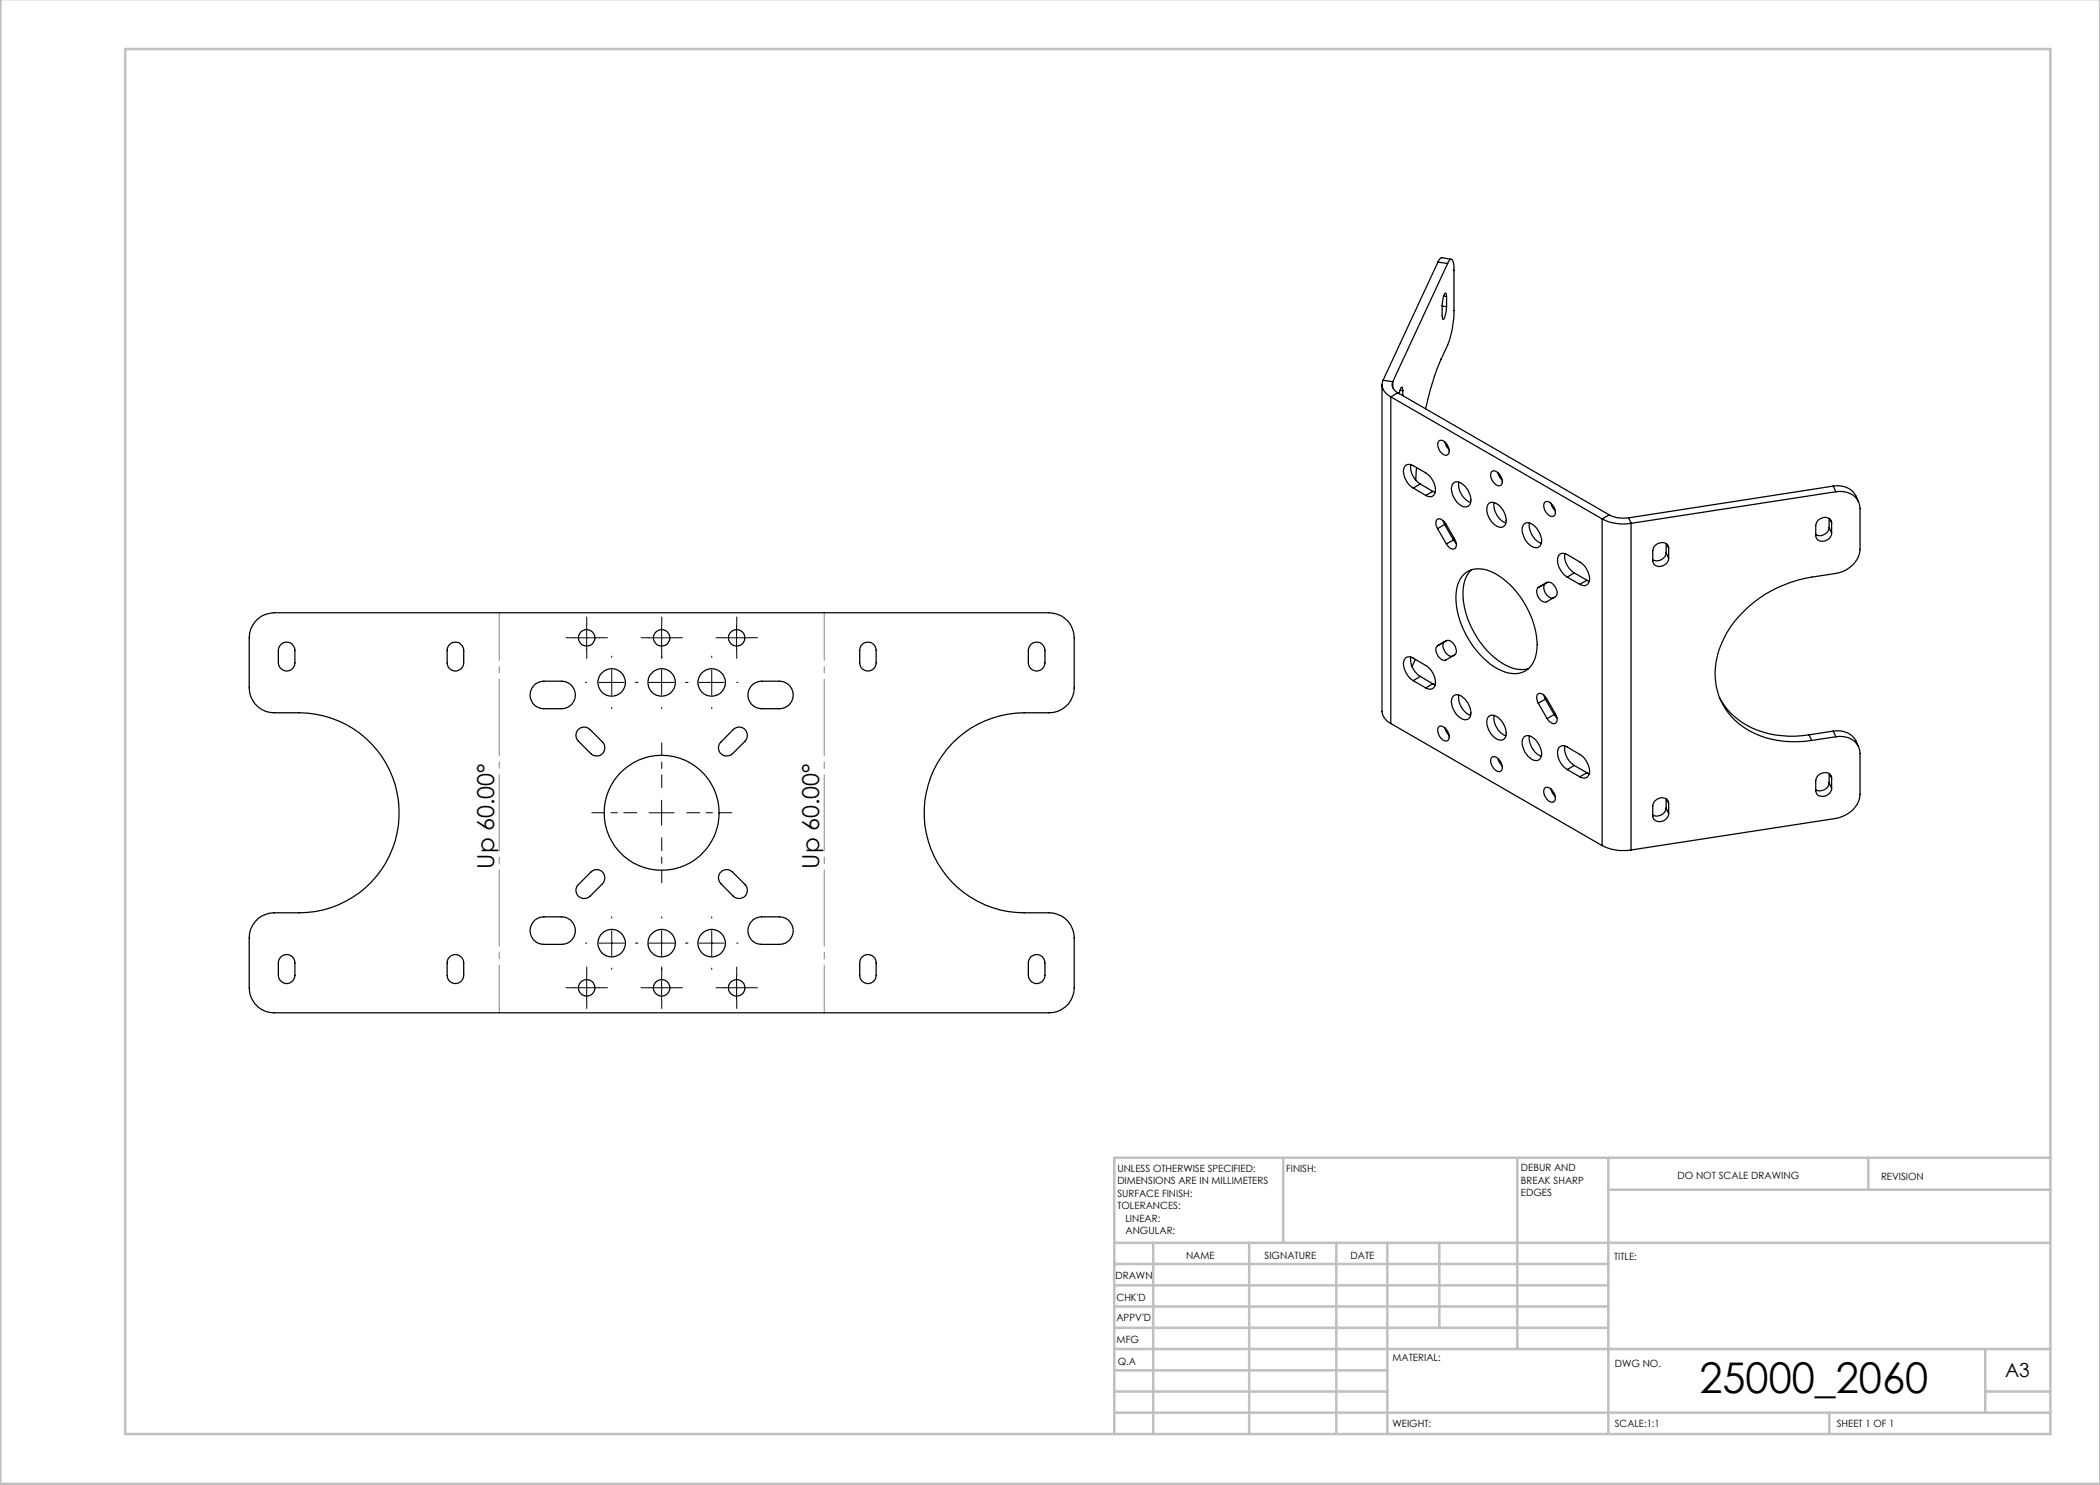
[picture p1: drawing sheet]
<svg xmlns="http://www.w3.org/2000/svg" width="420mm" height="297mm" viewBox="0 0 420 297" stroke-linecap="round" stroke-linejoin="round" font-family="sans-serif">
<g fill="none" stroke="#000" stroke-width=".2" stroke-dasharray="15.2 1.3 1.3 1.3">
<path d="M114.8 127.5h-1.6M117.3 136.5h-.2M117.3 125v-1.6M117.3 130v1.7M119.8 127.5h1.7M122.3 131.5v-.3M127.3 136.5h.3M127.3 136.5h-.2M129.8 127.5h-1.6M132.3 125v-1.6M132.3 130v1.7M132.3 131.5v-.3"/>
<path d="M134.8 127.5h1.7M137.3 136.5h-.2M137.3 136.5h.3M142.3 131.5v-.3M144.8 127.5h-1.6M147.3 125v-1.6M147.3 130v1.7M147.3 136.5h.3M149.8 127.5h1.7M122.3 141.5v.2M132.3 141.5v.2M142.3 141.5v.2"/>
<path d="M114.8 197.5h-1.6M117.3 195v-1.6M117.3 188.6h-.2M119.8 197.5h1.7M122.3 183.6v-.2M122.3 193.6v.3M127.3 188.6h.3M127.3 188.6h-.2M129.8 197.5h-1.6M132.3 195v-1.6M132.3 183.6v-.2M132.3 193.6v.3"/>
<path d="M134.8 197.5h1.7M137.3 188.6h-.2M137.3 188.6h.3M142.3 183.6v-.2M142.3 193.6v.3M144.8 197.5h-1.6M147.3 195v-1.6M147.3 188.6h.3M149.8 197.5h1.7M117.3 200v1.7M132.3 200v1.7M147.3 200v1.7"/>
</g>
<path d="M132.3 157.5v-9M127.3 162.5h-9M132.3 167.5v9M137.3 162.5h9" fill="none" stroke="#000" stroke-width=".2" stroke-dasharray="15.2 1.3 1.3 1.3" stroke-dashoffset="12.6"/>
<g fill="none" stroke="#000" stroke-width=".2">
<path d="M114.8 127.6h5M117.3 125.1v5M119.8 136.5h5M122.3 134v5M129.8 127.6h5M129.8 136.5h5M132.3 125.1v5M132.3 134v5M139.8 136.5h5M142.3 134v5M144.8 127.6h5M147.3 125.1v5"/>
<path d="M129.8 162.6h5M132.3 160.1v5M114.8 197.6h5M117.3 195.1v5M119.8 188.6h5M122.3 186.1v5M129.8 197.6h5M129.8 188.6h5M132.3 186.1v5M132.3 195.1v5M139.8 188.6h5M142.3 186.1v5"/>
<path d="M144.8 197.6h5M147.3 195.1v5"/>
</g>
<path d="M164.8 122.5v80M99.8 202.5v-80" fill="none" stroke="#808080" stroke-width=".2" stroke-dasharray="15.2 1.3 1.3 1.3" stroke-dashoffset="5.7"/>
<g fill="none" stroke="#c0c0c0" stroke-width=".5">
<path d="M.1 -.1v296.9h419.9M25 9.8h385.1v277h-385.1zM256.6 231.6v17M303.5 231.6v38.2M321.7 231.6v55.2M321.7 237.9h88.4M373.7 231.6v6.3M410.1 231.6h-187.3v55.2M222.8 248.6h187.3M222.8 257.1h98.9M222.8 252.8h98.9M230.6 248.6v38.2"/>
<path d="M249.8 248.6v38.2M267.3 248.6v38.2M277.5 248.6v38.2M287.9 248.6v17M222.8 265.6h98.9M222.8 261.3h98.9M222.8 278.3h54.7M222.8 274.1h54.7M222.8 269.8h187.3M397.1 278.3h13M397.1 269.8v12.7M222.8 282.5h187.3"/>
<path d="M365.9 282.5v4.3"/>
</g>
<g fill="none" stroke="#000" stroke-width=".25">
<path d="M287.6 52.4l1.9 .3M287.6 52.4l-11 23.7M288.7 59.2l.6 .1M289.3 59.3l-.1-.5-.1-.2a4.4 4.4 0 0 0-.7 2.5v2.1l.2 .7a2.51 2.51 0 0 0 .7-2.2v-.4M289.3 59.3v2M289.5 52.7a.8 .8 0 0 1 .9-.8l.4 1.5v8.8a18.9 18.9 0 0 1-1.3 6.8 51.4 51.4 0 0 0-4.4 12.8M289.5 52.7l-10.9 23.6M290.3 51.9l-1.9-.4a1.13 1.13 0 0 0-.8 .9M276.4 76.9v65.4a3 3 0 0 0 1.8 2.4M276.6 76.1a2.59 2.59 0 0 0 1.6 3.3M276.6 76.1l2 .2M278.2 79.4l42.2 24.4"/>
<path d="M278.2 79.4v65.3M278.6 76.3a1.73 1.73 0 0 0 1 2.3M278.6 76.3v1.2M279.6 78.6l-1.4 .8M279.6 78.6l42.2 24.4M280 78l.6 .1M280.6 78.1l-.2-.7-.6 1.3M280.6 78.1v1M288.4 61.2l.9 .1M282.2 92.9a4 4 0 0 0 1.9 3.9M282.6 97.6a3.8 3.8 0 0 1-1.8-4.1 1.15 1.15 0 0 1 1.8-.4l2.6 1.5a3.9 3.9 0 0 1 1.7 4.1 1.15 1.15 0 0 1-1.7 .4M282.6 97.6l2.6 1.5"/>
<path d="M283.3 93.5l-.2 2.5M284.1 96.8l-1.5 .8M284.1 96.8l2.5 1.5M286.6 98.3l.5 .2M286.6 98.3l-1.4 .8M287.8 88.2a1.08 1.08 0 0 1 1.5 .6l.5 1a.8 .8 0 0 1-.2 1.1 .8 .8 0 0 1-1.1-.2 2.04 2.04 0 0 1-.7-2.5zM289 88.4l.3 1 .5 .5M290.6 96.7a1.39 1.39 0 0 1 2 .2 4 4 0 0 1 1.4 3.9 1.28 1.28 0 0 1-2.1 .1 3.9 3.9 0 0 1-1.5-3.9zM291.7 96.4a4.1 4.1 0 0 0 2.4 4.1M298.3 94.3a1.16 1.16 0 0 1 1.6 .6l.5 1.1a.8 .8 0 0 1-.2 1.1 .8 .8 0 0 1-1.1-.2 2.06 2.06 0 0 1-.8-2.6zM299.6 94.5l.2 .6 .6 .9M366.6 97.2a4.2 4.2 0 0 1 5.1 3.1"/>
<path d="M366.6 97.2l-40.9 6.4M366.6 97.2l.6 1.2M367.2 98.4a3.8 3.8 0 0 1 4.8 3.3v8.2a5.5 5.5 0 0 1-4.8 4.8 33.7 33.7 0 0 0-11.6 2.8 21.7 21.7 0 0 0-12.1 13.7 13.1 13.1 0 0 0 8.4 15.9 20.3 20.3 0 0 0 10.4 1M367.2 98.4l-41 6.3M287.5 105.7l-.2-.3a.94 .94 0 0 1-.1-1.1 .94 .94 0 0 1 .8-.5l.6 .3 .6 .7 1.9 3.4a.96 .96 0 0 1 .2 1 .96 .96 0 0 1-.9 .6l-.6-.3-.5-.7M287.5 105.7l1.8 3.1M288.6 104.1l.3 .8M288.9 104.9l-1.4 .8M288.9 104.9l1.8 3.1M290.7 108l.6 .7M290.7 108l-1.4 .8M290.8 107.6v.6"/>
<path d="M292.5 115.2a4.6 4.6 0 0 1 5.6-.9 17.3 17.3 0 0 1 9.3 13.7 6.4 6.4 0 0 1-2.2 6.1 5.5 5.5 0 0 1-5.5-.3 17.5 17.5 0 0 1-8.5-15.1 6.3 6.3 0 0 1 1.3-3.5zM294.3 113.9a6.8 6.8 0 0 0-1.7 5.8 17.9 17.9 0 0 0 8.5 13.3 6.2 6.2 0 0 0 4.6 .7M297.7 100.8a1.59 1.59 0 0 1 2.3 .5 3.4 3.4 0 0 1 .9 3.8 1.38 1.38 0 0 1-2-.2 3.5 3.5 0 0 1-1.2-4.1zM298.8 100.5a4 4 0 0 0 2.4 4.1M305 104.7a2.08 2.08 0 0 1 2.4 1.1 2.96 2.96 0 0 1 .6 3.4 1.59 1.59 0 0 1-2.4-.5 3.8 3.8 0 0 1-1-3.5zM305.9 104.6a4.1 4.1 0 0 0 2.4 4.1M307.5 117.7l1.9-1.2a1.96 1.96 0 0 1 2 2.1v.3l-.3 .4-1.8 1.1a1.85 1.85 0 0 1-2-2.1zM309 100.5a1.06 1.06 0 0 1 1.5 .5l.5 1.1a.81 .81 0 0 1-.2 1.1 .81 .81 0 0 1-1.1-.2 2.04 2.04 0 0 1-.7-2.5zM309.1 116.7a1.95 1.95 0 0 0 .8 2.8l.8 .1M309.1 116.7l-1.4 .8M309.5 116.5l-.4 .2M310.2 100.6l.4 1 .4 .5"/>
<path d="M313 110.7a3.9 3.9 0 0 0 1.9 3.9M313.4 115.4a3.9 3.9 0 0 1-1.8-4.1 1.15 1.15 0 0 1 1.8-.4l2.5 1.5a3.8 3.8 0 0 1 1.8 4.1 1.15 1.15 0 0 1-1.8 .4M313.4 115.4l2.5 1.5M314.9 114.6l-1.5 .8M314.9 114.6l2.5 1.5M317.4 116.1l.5 .2M317.4 116.1l-1.5 .8M320.4 103.8a9.4 9.4 0 0 0 5.8 .9M320.4 103.8v65.3M321.8 103a6.2 6.2 0 0 0 3.9 .6M321.8 103l-1.4 .8M325.7 103.6l.5 1.1"/>
<path d="M326.2 104.7v65.3M333.2 110.6a1.85 1.85 0 0 1-2.6 1.4M333.2 110.6l.5 1.1M333.2 108.7v1.9M333.4 108.8l.3 .8M333.7 109.6a1.57 1.57 0 0 0-1.4-1.1 1.57 1.57 0 0 0-1.5 .9l-.2 .7v2.1a1.57 1.57 0 0 0 1.4 1.1 1.57 1.57 0 0 0 1.5-.9l.2-.7M333.7 109.6v2.1M365.8 105.5a1.85 1.85 0 0 1-2.7 1.4M365.8 105.5l.5 1.1M365.8 103.7v1.8M366 103.8l.3 .8M366.3 104.6a1.41 1.41 0 0 0-2.3-.8 1.51 1.51 0 0 0-.9 1.3v2a1.44 1.44 0 0 0 2.4 .8 1.7 1.7 0 0 0 .8-1.3"/>
<path d="M366.3 104.6v2M51 124.4a4.8 4.8 0 0 1 3.8-1.8h155a5.1 5.1 0 0 1 5 5v10a5 5 0 0 1-5 5 29.3 29.3 0 0 0-11.3 1 20 20 0 0 0-13.4 22.2 20 20 0 0 0 19.7 16.8h5a5 5 0 0 1 5 5v10a5 5 0 0 1-5 5h-155a5 5 0 0 1-5-5v-10a5 5 0 0 1 5-5 30.5 30.5 0 0 0 11.4-1.1 20 20 0 0 0 13.4-22.2 20 20 0 0 0-19.8-16.7h-5a5 5 0 0 1-5-5v-10a4.8 4.8 0 0 1 1.2-3.2zM56.3 128.8a1.62 1.62 0 0 1 1.7-.3 1.62 1.62 0 0 1 1 1.6v2.5a1.66 1.66 0 0 1-1.7 1.6 1.66 1.66 0 0 1-1.6-1.6v-3zM90 128.8a1.65 1.65 0 0 1 1.8-.2 1.65 1.65 0 0 1 .9 1.5v2.5a1.66 1.66 0 0 1-1.6 1.6 1.66 1.66 0 0 1-1.7-1.6v-2.5l.3-.9zM107 136.8l1.2-.5 .6-.1h3.5a2.75 2.75 0 0 1 2.8 2.8 2.75 2.75 0 0 1-2.8 2.7h-3.5a2.76 2.76 0 0 1-2.6-1.8 2.76 2.76 0 0 1 .8-3.1zM150.6 136.8l1.1-.5 .6-.1h3.6a2.75 2.75 0 0 1 2.7 2.8 2.75 2.75 0 0 1-2.7 2.7h-3.6a2.76 2.76 0 0 1-2.6-1.8 2.76 2.76 0 0 1 .9-3.1zM172.5 128.8a1.62 1.62 0 0 1 1.8-.3 1.62 1.62 0 0 1 .9 1.6v2.5a1.64 1.64 0 0 1-1.6 1.6 1.64 1.64 0 0 1-1.7-1.6v-2.5l.3-.9zM206.2 128.8a1.64 1.64 0 0 1 1.8-.3 1.64 1.64 0 0 1 1 1.6v2.5a1.66 1.66 0 0 1-1.7 1.6 1.66 1.66 0 0 1-1.6-1.6v-2.5v-.5zM282.2 131.4a4 4 0 0 0 1.9 3.9M282.6 136.1a3.9 3.9 0 0 1-1.8-4.1 1.15 1.15 0 0 1 1.8-.4l2.6 1.5a3.8 3.8 0 0 1 1.7 4.1 1.15 1.15 0 0 1-1.7 .4M282.6 136.1l2.6 1.5M283.1 131.9l-.7 1.4"/>
<path d="M284.1 135.3l-1.5 .8M284.1 135.3l2.5 1.5M286.6 136.8l.5 .2M286.6 136.8l-1.4 .8M288.9 128.3a1.78 1.78 0 0 0 .6 2.6 1.04 1.04 0 0 0 1.1 .3M288.9 128.3l-1.4 .8M289.3 128.1a1.96 1.96 0 0 1 2 2.1l-.4 .8-1.7 1a1.96 1.96 0 0 1-2-2.1v-.3l.3-.5M289.3 128.1l-1.8 1M289.3 128.1l-.4 .2M290.6 139.3a1.39 1.39 0 0 1 2 .2 4 4 0 0 1 1.4 3.9 1.32 1.32 0 0 1-2.1 0 3.9 3.9 0 0 1-1.5-3.8zM291.7 139a4.1 4.1 0 0 0 2.4 4.1M308.8 139l.3 .8"/>
<path d="M309.1 139.8l-1.4 .8M309.1 139.8l1.7 3.1M344 139.6a14.7 14.7 0 0 0 11.1 7.4 20.9 20.9 0 0 0 6.7 0M115.5 146.1a1.64 1.64 0 0 1 2.5-.2l2.5 2.5a1.65 1.65 0 0 1 0 2.3 1.65 1.65 0 0 1-2.3 0l-2.5-2.5a1.63 1.63 0 0 1-.2-2.1zM146.6 145.9a1.66 1.66 0 0 1 2.4 0 1.66 1.66 0 0 1 0 2.3l-2.5 2.5a1.65 1.65 0 0 1-2.3 0 1.65 1.65 0 0 1 0-2.3zM278.2 144.7l42.2 24.4M287.8 145.4a1.26 1.26 0 0 1 1.7 .9l.3 .7a.8 .8 0 0 1-.2 1.1 .8 .8 0 0 1-1.1-.2 2.1 2.1 0 0 1-.7-2.5zM289 145.6l.3 .9 .5 .5M297.7 143.4a1.59 1.59 0 0 1 2.3 .5 3.4 3.4 0 0 1 .9 3.8 1.59 1.59 0 0 1-2.3-.5 3.4 3.4 0 0 1-.9-3.8zM298.3 151.5a1.52 1.52 0 0 1 2 1.3l.1 .3a.8 .8 0 0 1-.2 1.1 .8 .8 0 0 1-1.1-.2 2.03 2.03 0 0 1-.8-2.5zM298.8 143.1a4 4 0 0 0 2.4 4.1M299.6 151.7l.2 .6 .6 .9"/>
<path d="M304.8 147.4a1.39 1.39 0 0 1 1.9 .2 3.9 3.9 0 0 1 1.5 3.9 1.24 1.24 0 0 1-2.2 .1 3.9 3.9 0 0 1-1.4-3.9zM305.9 147.2a4.1 4.1 0 0 0 2.4 4.1M307.7 140.6l-.3-.7a.82 .82 0 0 1 .3-1.2 .82 .82 0 0 1 1.1 .3l.5 .7 2 3.5a.91 .91 0 0 1 .1 1 .91 .91 0 0 1-.8 .5l-.6-.3-.6-.7M307.7 140.6l1.7 3.1M309 157.6a1.13 1.13 0 0 1 1.5 .6l.5 1.1a.82 .82 0 0 1-.2 1.1 .82 .82 0 0 1-1.1-.2 2.1 2.1 0 0 1-.7-2.6zM310.2 157.8l.2 .6 .6 .9M310.8 142.9l.6 .7M310.8 142.9l-1.4 .8M313 149.2a4 4 0 0 0 1.9 3.9M313.4 153.9a3.9 3.9 0 0 1-1.8-4.1 1.15 1.15 0 0 1 1.8-.4l2.5 1.5a3.8 3.8 0 0 1 1.8 4.1 1.15 1.15 0 0 1-1.8 .4M313.4 153.9l2.5 1.5M314.9 153.1l-1.5 .8"/>
<path d="M314.9 153.1l2.5 1.4M317.4 154.5l.5 .3M317.4 154.5l-1.5 .9M333.2 159.8v1.8M333.4 159.9l.3 .8M361.8 147l.5 1.1M365.8 156.6a1.85 1.85 0 0 1-2.7 1.4M365.8 154.7v1.9M365.8 156.6l.5 1.1M366 154.8l.3 .8M366.3 155.6a1.41 1.41 0 0 0-2.3-.8 1.62 1.62 0 0 0-.9 1.3v2.1a1.51 1.51 0 0 0 1.2 1.1 1.51 1.51 0 0 0 1.6-.6l.4-.7v-.3M366.3 155.6v2.1"/>
<path d="M366.6 146.2a4.2 4.2 0 0 1 5.1 3.1M366.6 146.2l.6 1.2M366.6 146.2l-4.8 .8M367.2 147.4a3.8 3.8 0 0 1 4.8 3.3v8.2a5.5 5.5 0 0 1-4.8 4.8l-41 6.3M367.2 147.4l-4.9 .7M115.7 176.9l2.5-2.5a1.65 1.65 0 0 1 2.3 0 1.65 1.65 0 0 1 0 2.3l-2.5 2.5a1.65 1.65 0 0 1-2.3 0 1.65 1.65 0 0 1 0-2.3zM144 174.6a1.64 1.64 0 0 1 2.5-.2l2.5 2.5a1.66 1.66 0 0 1 0 2.4 1.66 1.66 0 0 1-2.4-.1l-2.4-2.5a1.63 1.63 0 0 1-.2-2.1zM320.4 169.1a9.4 9.4 0 0 0 5.8 .9M333.2 161.6a1.85 1.85 0 0 1-2.6 1.4M333.2 161.6l.5 1.1M333.7 160.7a1.57 1.57 0 0 0-1.4-1.2 1.57 1.57 0 0 0-1.5 1l-.2 .7v2a1.51 1.51 0 0 0 1.1 1.2 1.51 1.51 0 0 0 1.6-.6l.4-.7v-.4M333.7 160.7v2"/>
<path d="M56.3 191.3a1.64 1.64 0 0 1 1.7-.2 1.64 1.64 0 0 1 1 1.5v2.5a1.66 1.66 0 0 1-1.7 1.6 1.66 1.66 0 0 1-1.6-1.6v-3zM90 191.3a1.67 1.67 0 0 1 1.8-.2 1.67 1.67 0 0 1 .9 1.5v2.5a1.66 1.66 0 0 1-1.6 1.6 1.66 1.66 0 0 1-1.7-1.6l.1-3zM107 184l1.2-.6h.6h3.5a2.75 2.75 0 0 1 2.8 2.7 2.75 2.75 0 0 1-2.8 2.8h-3.5a2.76 2.76 0 0 1-2.6-1.9 2.76 2.76 0 0 1 .8-3zM150.6 184l1.1-.6h.6h3.6a2.75 2.75 0 0 1 2.7 2.7 2.75 2.75 0 0 1-2.7 2.8h-3.6a2.76 2.76 0 0 1-2.6-1.9 2.76 2.76 0 0 1 .9-3zM172.5 191.3a1.64 1.64 0 0 1 1.8-.2 1.64 1.64 0 0 1 .9 1.5v2.5a1.64 1.64 0 0 1-1.6 1.6 1.64 1.64 0 0 1-1.7-1.6l.1-3zM206.2 191.3a1.66 1.66 0 0 1 1.8-.2 1.66 1.66 0 0 1 1 1.5v2.5a1.66 1.66 0 0 1-1.7 1.6 1.66 1.66 0 0 1-1.6-1.6v-3z"/>
<circle cx="117.3" cy="127.6" r="1.66"/>
<circle cx="122.3" cy="136.5" r="2.75"/>
<circle cx="132.3" cy="136.5" r="2.75"/>
<circle cx="132.3" cy="127.6" r="1.65"/>
<circle cx="142.3" cy="136.5" r="2.75"/>
<circle cx="147.3" cy="127.6" r="1.65"/>
<circle cx="132.3" cy="162.6" r="11.5"/>
<circle cx="117.3" cy="197.6" r="1.66"/>
<circle cx="122.3" cy="188.6" r="2.75"/>
<circle cx="132.3" cy="188.6" r="2.75"/>
<circle cx="132.3" cy="197.6" r="1.65"/>
<circle cx="142.3" cy="188.6" r="2.75"/>
<circle cx="147.3" cy="197.6" r="1.65"/>
</g>
<text font-size="8.5" x="339.9" y="278.5">25000_2060</text>
<g font-size="4.7">
<text x="98.9" y="173.7" transform="rotate(-90 98.9 173.7)">Up 60.00°</text>
<text x="163.9" y="173.7" transform="rotate(-90 163.9 173.7)">Up 60.00°</text>
</g>
<text font-size="3.9" x="401" y="275.4">A3</text>
<g font-size="2">
<text x="223.5" y="234.4">UNLESS OTHERWISE SPECIFIED:</text>
<text x="223.5" y="236.9">DIMENSIONS ARE IN MILLIMETERS</text>
<text x="223.5" y="239.4">SURFACE FINISH:</text>
<text x="257.2" y="234.4">FINISH:</text>
<text x="304.2" y="234.3">DEBUR AND</text>
<text x="304.2" y="236.8">BREAK SHARP</text>
<text x="304.2" y="239.3">EDGES</text>
<text x="335.5" y="235.8">DO NOT SCALE DRAWING</text>
<text x="376.2" y="236">REVISION</text>
<text x="223.5" y="241.9">TOLERANCES:</text>
<text x="225.1" y="244.4">LINEAR:</text>
<text x="225.1" y="246.9">ANGULAR:</text>
<text x="237.2" y="251.8">NAME</text>
<text x="252.9" y="251.7">SIGNATURE</text>
<text x="270.1" y="251.7">DATE</text>
<text x="223.1" y="255.9">DRAWN</text>
<text x="322.8" y="252">TITLE:</text>
<text x="223.3" y="260.1">CHK'D</text>
<text x="223.3" y="264.2">APPV'D</text>
<text x="223.3" y="268.6">MFG</text>
<text x="223.5" y="272.9">Q.A</text>
<text x="278.5" y="272.3">MATERIAL:</text>
<text x="323" y="273.4">DWG NO.</text>
<text x="278.5" y="285.3">WEIGHT:</text>
<text x="323" y="285.4">SCALE:1:1</text>
<text x="367.4" y="285.4">SHEET 1 OF 1</text>
</g>
</svg>
